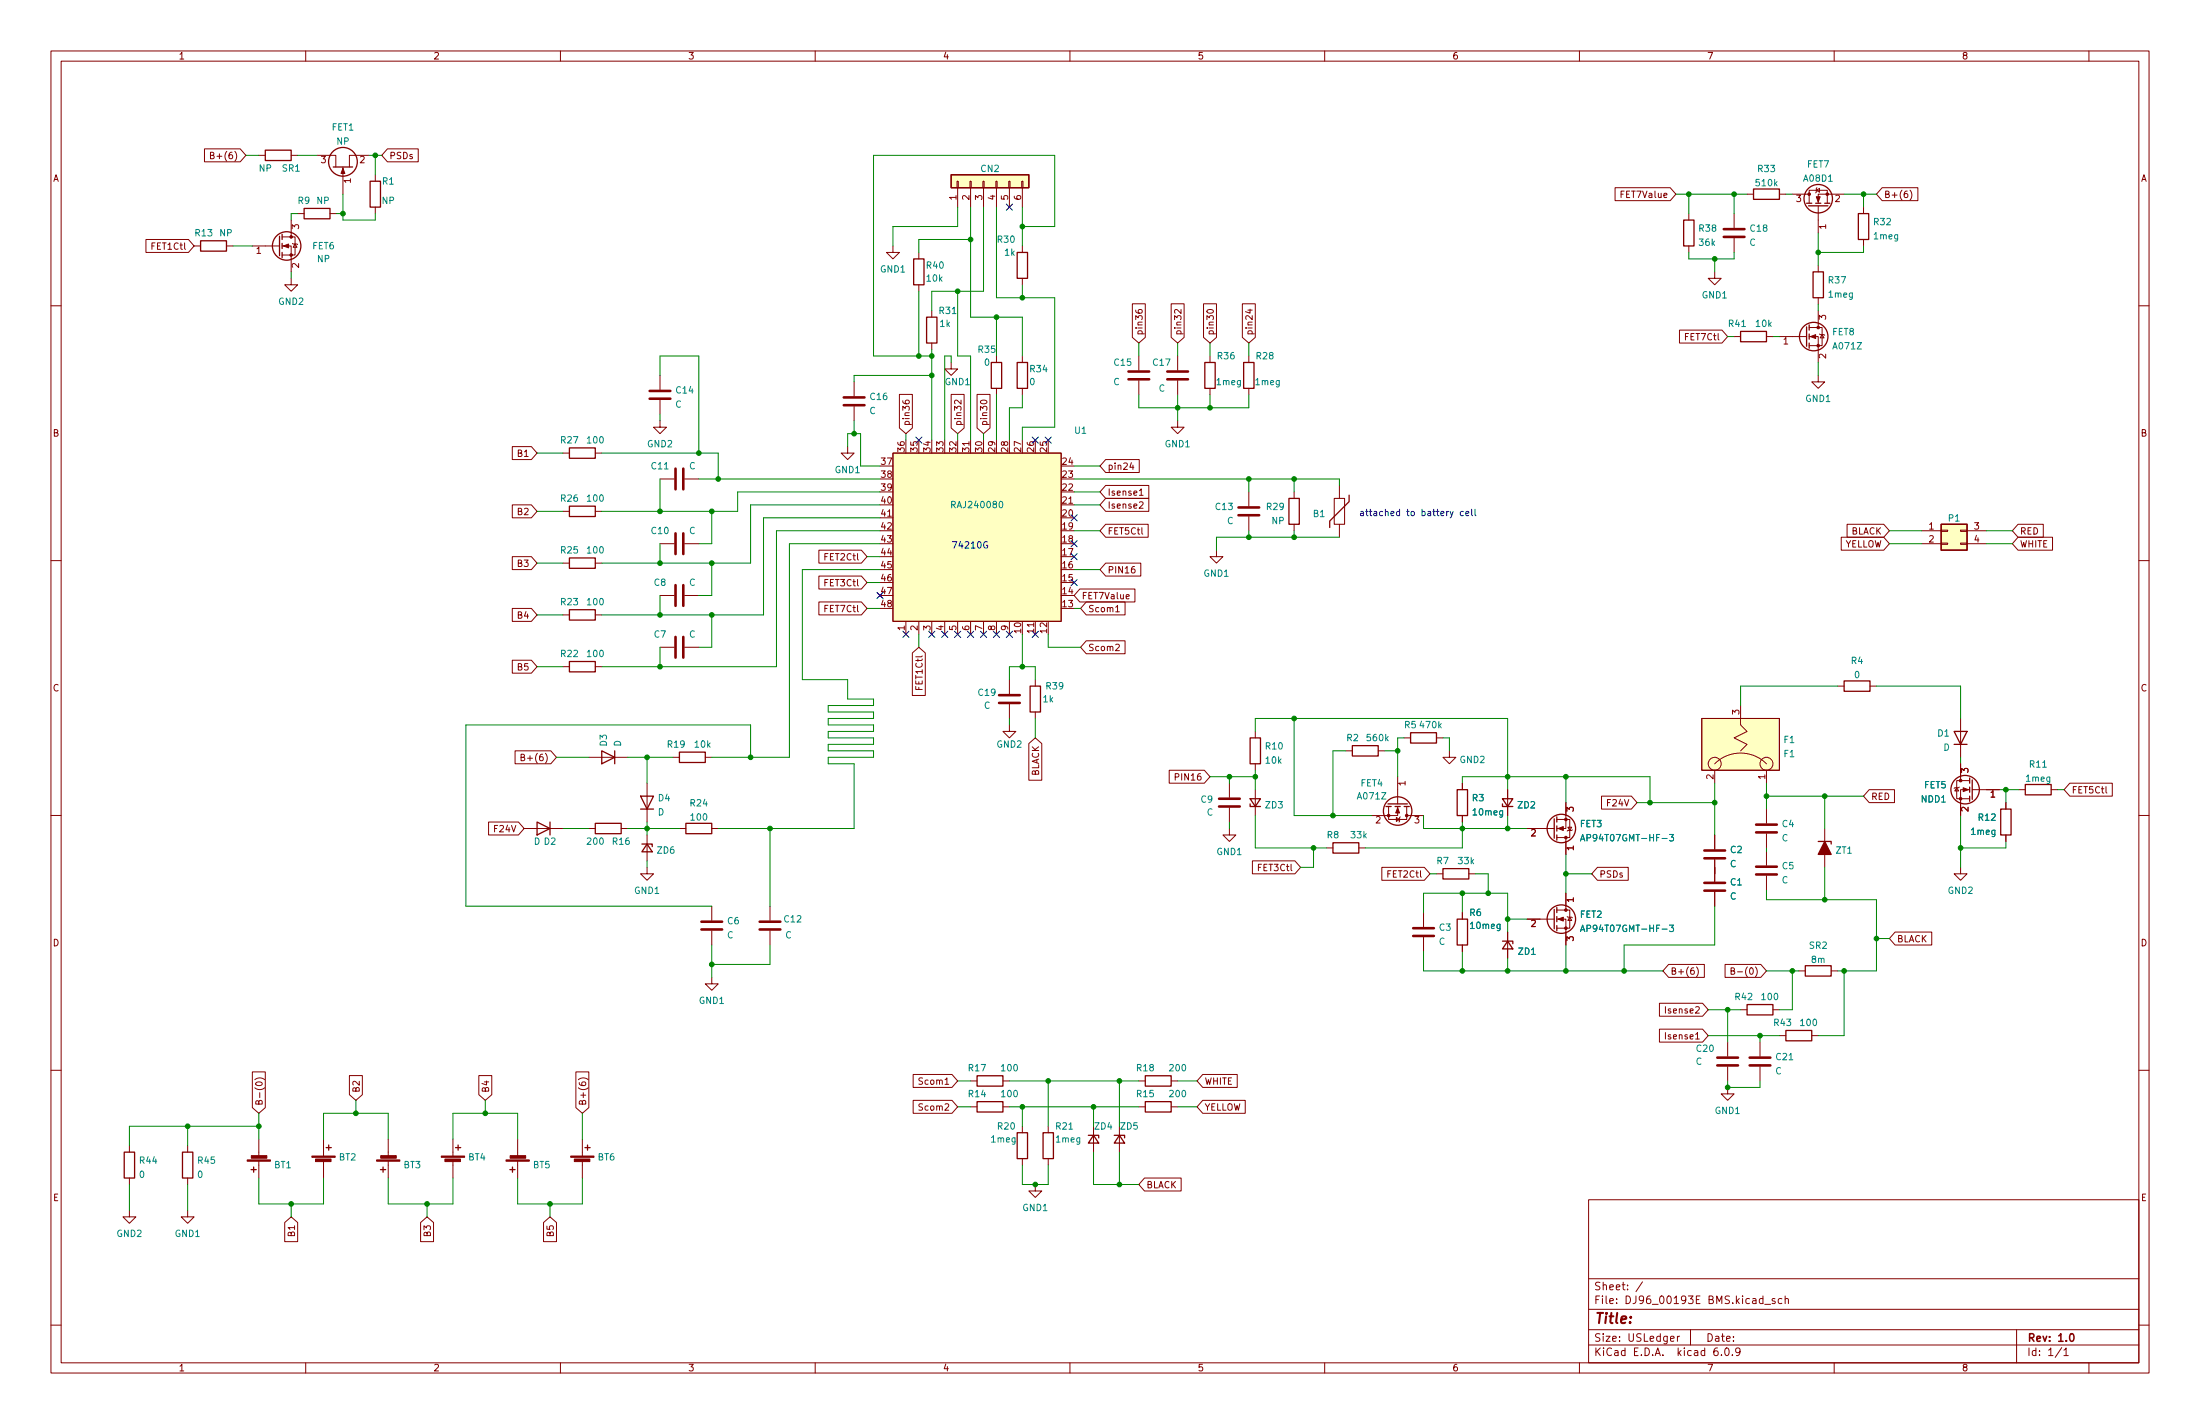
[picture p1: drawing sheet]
<svg xmlns="http://www.w3.org/2000/svg" width="432mm" height="279mm" viewBox="0 0 432 279" stroke-linecap="round" stroke-linejoin="round" font-family="sans-serif">
<path d="M0 0h431.8v279.4h-431.8z" fill="#fff" stroke="#fff" stroke-width=".2"/>
<g fill="none" stroke="#840000" stroke-width=".2">
<path d="M10 10h411.8v259.4h-411.8zM12 12h407.8v255.4h-407.8zM60 10v2M110 10v2M160 10v2M210 10v2M260 10v2M310 10v2M360 10v2M410 10v2M40.1 29.2h7l1.2 1.3-1.2 1.3h-7zM41.3 30.5l.6-.1v-.4l-.6-.1v1.2h.5l.2-.4-.3-.2"/>
<path d="M50.8 30.5h1.3M57.1 30.5h1.3M62.2 30.5h3.7v2.3M67.3 32.8v5.3M72.4 30.5h-3.8v2.3M73.7 34.3v1.3M76 29.2h6.1v2.6h-6.1l-1.1-1.3zM187.8 35.6h.3v1.2h-.3zM188 36.8v3.8M190.4 35.6h.2v1.2h-.2zM190.5 36.8v3.8M192.9 35.6h.3v1.2h-.3z"/>
<path d="M193 36.8v3.8M195.5 35.6h.2v1.2h-.2zM195.6 36.8v3.8M198 35.6h.2v1.2h-.2zM198.1 36.8v3.8M200.5 35.6h.3v1.2h-.3zM200.7 36.8v3.8M317 36.8h10.8l1.1 1.3-1.1 1.3h-10.8zM342.9 38.1h1.3M349.2 38.1h1.3M351.8 38.1h3.3M355.1 39.9v-2.6h3.5v2.6"/>
<path d="M356.5 37.3l.6-.3v.7zM356.6 36.8l-.2 1M361.9 38.1h-5v1.8M369.4 36.8h7v2.6h-7l-1.1-1.3zM374.9 37.3a1.46 1.46 0 0 1 0 1.9M10 60h2M28.6 47h8.4l1.1 1.3-1.1 1.2h-8.4zM38.1 48.3h1.3M44.4 48.3h1.3M49.5 48.3h5.4M55.4 48.3h1.7v5M55.4 46.5h2.5v3.5h-2.5"/>
<path d="M57.1 54.6v1.3h1.3l-1.3 1.3-1.2-1.3h1.2M57.1 43.2v3.3M57.4 47.8l1 .2M57.9 47.9l.4 .6h-.8zM58.4 41.9h1.3M64.8 41.9h1.2M73.7 40.6v1.3M175.3 48.3v1.2h1.2l-1.2 1.3-1.3-1.3h1.3M180.3 49.5v1.3M180.3 55.9v1.3M200.7 48.3v1.2M200.7 54.6v1.3"/>
<path d="M222.2 59.6h2.6v6.6l-1.3 1.1-1.3-1.1zM229.9 59.6h2.5v6.6l-1.3 1.1-1.2-1.1zM236.2 59.6h2.6v6.6l-1.3 1.1-1.3-1.1zM243.8 59.6h2.6v6.6l-1.3 1.1-1.3-1.1zM331.5 41.9v1.3M331.5 48.3v1.2M336.5 53.3v1.3h1.3l-1.3 1.3-1.2-1.3h1.2M340.4 41.9v2.8M340.4 46.7v2.8M356.9 40.4v5.3M356.9 52.1v1.2M356.9 58.4v1.3"/>
<path d="M365.8 40.6v1.3M365.8 47v1.3M419.8 60h2M129.5 73.7v2.8M129.5 78.5v2.8M167.6 74.9v2.8M167.6 79.8v2.8M176.5 77.4h2.6v6.6l-1.3 1.1-1.3-1.1zM177.2 78.6l.1 .4 .2 .2h.7l.3-.2-.2-.4-.4-.1-.2 .1v.4l.2 .2M182.9 61v1.2M182.9 67.3v1.3M186.7 77.4h2.5v6.6l-1.2 1.1-1.3-1.1z"/>
<path d="M186.7 71.1v1.3h1.3l-1.3 1.3-1.3-1.3h1.3M188.6 78.5v.8l-.9-.8-.3 .2 .1 .5M191.8 77.4h2.5v6.6l-1.3 1.1-1.2-1.1zM192.5 78.7a.75 .75 0 0 1 1.2 .2 .72 .72 0 0 1-1.3-.1zM195.6 69.9v1.2M195.6 76.2v1.3M200.7 69.9v1.2M200.7 76.2v1.3M222.9 60.8l.1 .4 .2 .2 .7 .1 .3-.3-.1-.4-.5-.1-.1 .1-.1 .4 .2 .3M223.5 69.9v2.7M223.5 74.7v2.8M231.1 69.9v2.7"/>
<path d="M231.1 74.7v2.8M231.8 60.7v.8l-.9-.8-.4 .3 .2 .5M236.9 60.9a.75 .75 0 0 1 1.3 .2 .72 .72 0 0 1-1.3-.1zM237.5 69.9v1.2M237.5 76.2v1.3M244.9 60.8h.9M245.1 69.9v1.2M245.1 76.2v1.3M245.4 60.7v.8l-1-.4M329.6 64.8h8.4l1.1 1.2-1.1 1.3h-8.4zM340.4 66h1.2M346.7 66h1.3"/>
<path d="M349.2 66h5.4M355.1 66h1.8v5.1M355.1 64.3h2.5v3.5h-2.5M356.9 73.7v1.2h1.2l-1.2 1.3-1.3-1.3h1.3M356.9 61v3.3M357.1 65.5l1 .3M357.6 65.7l.4 .6h-.7zM100.5 99.1h3.8l1.1 1.2-1.1 1.3h-3.8zM100.5 87.6h3.8l1.1 1.3-1.1 1.3h-3.8zM110.5 88.9h1.3M116.8 88.9h1.3M129.5 82.6v1.2h1.3l-1.3 1.3-1.2-1.3h1.2"/>
<path d="M129.5 94h2.8M134.4 94h2.8M166.4 87.6v1.3h1.2l-1.2 1.3-1.3-1.3h1.3M175.3 88.9h33v33h-33zM190.5 86.4v2.5M208.3 99.1h2.5M217 97.8h8.5v2.5h-8.5l-1.1-1.2zM217 95.2h8.5v2.6h-8.5l-1.1-1.3zM217 90.2h6.6v2.5h-6.6l-1.1-1.3zM222.1 90.8l-.3 .9h.7M222.4 91.3v.8M223.6 98.6l.5-.1 .3 .3-.8 .9h.8"/>
<path d="M223.6 96.3l.4-.4v1.3M223.6 97.2h.8M231.1 82.6v1.2h1.3l-1.3 1.3-1.2-1.3h1.2M245.1 96.5v2.8M254 96.5v1.3M261.9 97.8h2v5.1h-2zM262.9 95.3v2.5M10 110h2M100.5 119.4h3.8l1.1 1.3-1.1 1.2h-3.8zM100.5 109.2h3.8l1.1 1.3-1.1 1.3h-3.8zM110.5 100.3h1.3M110.5 110.5h1.3"/>
<path d="M116.8 100.3h1.3M116.8 110.5h1.3M129.5 106.7h2.8M129.5 116.8h2.8M134.4 106.7h2.8M134.4 116.8h2.8M160.7 118.1h8.4l1.1 1.3-1.1 1.3h-8.4zM160.7 107.9h8.4l1.1 1.3-1.1 1.3h-8.4zM160.7 113h8.4l1.1 1.3-1.1 1.3h-8.4zM172.7 101.6h2.6M211.9 115.6h10.9v2.5h-10.9l-1.1-1.3zM213.2 118.1h7.6v2.6h-7.6l-1.1-1.3z"/>
<path d="M217 110.5h6.9v2.5h-6.9l-1.1-1.2zM217 102.9h8.4v2.5h-8.4l-1.1-1.3zM219 119.1l.3-.3v1.2M238.8 108v1.2h-1.3l1.3 1.3 1.2-1.3h-1.2M245.1 101.3v2.8M254 102.9v1.2M262.9 102.9v2.5M361.4 105.4h8.3l1.1 1.3-1.1 1.3h-8.3zM362.5 102.9h7.2l1.1 1.2-1.1 1.3h-7.2zM377.2 104.1h3.8M377.2 106.7h3.8M381 106.6h1.3v.2h-1.3z"/>
<path d="M381 104h1.3v.3h-1.3zM384.8 106.6h1.3v.2h-1.3zM384.8 104h1.3v.3h-1.3zM386.1 104.1h3.8M386.1 106.7h3.8M396.1 102.9h4.9v2.5h-4.9l-1.1-1.3zM396.1 105.4h6.8v2.6h-6.8l-1.1-1.3zM419.8 110h2M100.5 129.5h3.8l1.1 1.3-1.1 1.3h-3.8zM110.5 130.8h1.3M110.5 120.7h1.3M116.8 130.8h1.3"/>
<path d="M116.8 120.7h1.3M129.5 127h2.8M134.4 127h2.8M177.8 121.9v2.6M179.1 128.1l1.2-1.1 1.3 1.1v8.4h-2.5zM180.3 121.9v2.6M182.9 121.9v2.6M185.4 121.9v2.6M188 121.9v2.6M190.5 121.9v2.6M193 121.9v2.6M195.6 121.9v2.6"/>
<path d="M198.1 121.9v2.6M198.1 133.4v2.7M198.1 138.2v2.8M203.2 121.9v2.6M203.2 133.4v1.2M203.2 139.7v1.3M213.2 125.7h7.6v2.6h-7.6l-1.1-1.3zM219 126.5l.5-.1 .2 .4-.8 .9h.8M219 120h.7M341.6 138.4v3.8l1.3 1.3-2.5 1.3 2.5 1.3-1.3 1.2M360.7 134.6h1.2M367 134.6h1.3"/>
<path d="M10 160h2M101.1 147.3h7l1.1 1.3-1.1 1.3h-7zM102.3 148.6l.5-.1 .1-.4-.6-.1v1.3h.5l.2-.5-.3-.2M115.6 148.6h7.6M127 153.7v7.6M132.1 148.6h1.2M138.4 148.6h1.3M198.1 142.2v1.3h1.3l-1.3 1.3-1.3-1.3h1.3M201.9 145.9l1.3-1.1 1.3 1.1v7.2h-2.6zM229.5 151.1h6.9l1.1 1.3-1.1 1.3h-6.9zM230.7 152.5l.6-.1v-.5l-.6-.1v1.3M241.3 153.7v2.8"/>
<path d="M241.3 158.5v2.8M246.4 143.5v1.3M246.4 149.9v1.2M246.4 154.9v5.1M264.2 147.3h1.2M270.5 147.3h1.3M272.5 158.2v2.6h3.6v-2.6M274.3 158.2v1.8h-5.1M274.3 152.4v5.3M275.6 144.8h1.3M281.9 144.8h1.3M284.5 147.3v1.3h1.2l-1.2 1.3-1.3-1.3h1.3"/>
<path d="M287 153.7v1.2M295.9 154.9v5.1M307.3 157.5v5.1h-1.7M314.3 156.2h5.9l1.1 1.3-1.1 1.3h-5.9zM334 141h15.2v10.1h-15.2zM336.5 149.9a7.2 7.2 0 0 1 10.2 0M336.5 151.1v2.6M346.7 151.1v2.6M346.7 158.8v2.7M366.9 154.9h4.9v2.6h-4.9l-1.1-1.3zM384 154.6l.4 .6h-.7zM384.6 154.4l-1.1 .3"/>
<path d="M384.8 141v7.6M384.8 149.9v3.3M386.6 154.9h-1.8v5.1M386.6 153.2h-2.6v3.5h2.6M387.1 154.9h5.3M393.7 157.5v1.3M396.2 154.9h1.3M402.6 154.9h1.3M406.2 153.7h8.4v2.5h-8.4l-1.1-1.3zM419.8 160h2M95.9 161.3h5.9l1.1 1.3-1.1 1.2h-5.9zM102.9 162.6h7.6"/>
<path d="M115.6 162.6h1.2M121.9 162.6h1.3M127 170.2v1.3h1.3l-1.3 1.2-1.3-1.2h1.3M127 163.8v5.1M133.3 162.6h1.3M139.7 177.8v2.8M139.7 162.6h1.3M151.1 177.8v2.8M241.3 162.6v1.2h1.3l-1.3 1.3-1.3-1.3h1.3M245.8 168.9h8.4l1.1 1.3-1.1 1.3h-8.4zM260.3 166.4h1.3M266.7 166.4h1.3"/>
<path d="M271.2 170.2h8.4l1.1 1.3-1.1 1.2h-8.4zM274.1 160.4l.6 .4-.6 .4zM274.8 160.3l-.2 1M276.1 160h3.3M279.4 179.1v2.8M281.9 171.5h1.3M287 160v1.3M287 179.1v1.2M288.3 171.5h1.3M299.7 162.6h5.4M305.6 178.6h2.5v3.5h-2.5M305.6 160.8h2.5v3.5h-2.5"/>
<path d="M307.3 164.3v3.3M307.3 175.3v3.3M307.6 179.8l1 .3M307.7 162.3h.8l-.4 .6zM308.1 180l.4 .6h-.8zM308.6 162.8l-1 .3M313.5 170.2h6.1v2.5h-6.1l-1.1-1.2zM336.5 163.8v2.8M336.5 168.7v4.3M336.5 175v2.8M346.7 163.6v2.8M346.7 167v2.8"/>
<path d="M346.7 171.8v2.8M358.1 162.6v7.6M384.8 170.2v1.3h-1.3l1.3 1.2 1.3-1.2h-1.3M393.7 163.8v1.3M139.7 191.8v1.2h1.3l-1.3 1.3-1.3-1.3h1.3M139.7 182.6v2.8M151.1 182.6v2.8M279.4 183.9v2.8M287 185.4v1.3M295.9 182.9v5.1M299.7 180.3h5.4M305.6 180.3h1.7v5.1"/>
<path d="M325.7 196.8h8.5l1.1 1.3-1.1 1.3h-8.5zM326.9 197.5v1.3M327.5 189.2h7v2.6h-7l-1.1-1.3zM333 189.7a1.46 1.46 0 0 1 0 1.9M338.6 189.2h7l1.1 1.3-1.1 1.3h-7zM339.8 190.5l.5-.1 .1-.4-.6-.1v1.3h.4l.3-.5-.3-.2M341.6 198.1h1.3M348 198.1h1.2M353.1 190.5h1.2M359.4 190.5h1.3M372 182.9h7.1v2.5h-7.1l-1.2-1.2zM10 210h2"/>
<path d="M49.5 210.3h2.6v7l-1.3 1.1-1.3-1.1zM50 211.9a1.46 1.46 0 0 1 1.9 0M50.3 212.4a.69 .69 0 0 1 1.2 .3 .72 .72 0 0 1-1.3-.1zM68.6 211h2.5v3.8l-1.3 1.1-1.2-1.1zM94 211h2.5v3.8l-1.3 1.1-1.2-1.1zM113 210.3h2.6v7l-1.3 1.1-1.3-1.1zM113.5 211.9a1.46 1.46 0 0 1 1.9 0M179.2 210.8h7.6l1.2 1.3-1.2 1.3h-7.6zM179.2 215.9h7.6l1.2 1.3-1.2 1.2h-7.6zM190.5 217.2h1.3M190.5 212.1h1.3M196.8 217.2h1.3"/>
<path d="M196.8 212.1h1.3M223.5 217.2h1.3M223.5 212.1h1.3M229.9 217.2h1.2M229.9 212.1h1.2M236.1 210.8h6.7v2.6h-6.7l-1.2-1.3zM236.1 215.9h8.3v2.5h-8.3l-1.2-1.2zM325.7 201.9h8.5l1.1 1.3-1.1 1.3h-8.5zM326.9 202.6v1.3M339.1 213.4v1.2h1.3l-1.3 1.3-1.3-1.3h1.3M339.1 204.5v2.8M339.1 209.3v2.8"/>
<path d="M345.4 204.5v2.8M345.4 209.3v2.8M349.2 203.2h1.3M355.6 203.2h1.3M419.8 210h2M25.4 237.5v1.3h1.3l-1.3 1.2-1.3-1.2h1.3M25.4 224.8v1.3M25.4 231.1v1.3M36.8 237.5v1.3h1.3l-1.3 1.2-1.2-1.2h1.2M36.8 224.8v1.3M36.8 231.1v1.3M50.8 223.5v3.3"/>
<path d="M50.8 227.8v3.3M55.9 239.9l1.2-1.1 1.3 1.1v3.7h-2.5zM63.5 223.5v3.3M63.5 227.8v3.3M76.2 223.5v3.3M76.2 227.8v3.3M82.5 239.9l1.3-1.1 1.3 1.1v3.7h-2.6zM88.9 223.5v3.3M88.9 227.8v3.3M101.6 223.5v3.3M101.6 227.8v3.3M106.7 239.9l1.2-1.1 1.3 1.1v3.7h-2.5z"/>
<path d="M114.3 223.5v3.3M114.3 227.8v3.3M200.7 221v1.3M200.7 227.3v1.3M203.2 232.4v1.3h1.3l-1.3 1.3-1.3-1.3h1.3M205.7 221v1.3M205.7 227.3v1.3M214.6 221v5.1M219.7 221v5.1M224.6 231.1h7.2v2.6h-7.2l-1.1-1.3zM311.8 235.4h108v32h-108zM10 260h2"/>
<path d="M311.8 256.9h108M311.8 250.9h108M322.4 251.5l-1.3 1.9M346.4 255.9h1.1M348.4 254.9l-.4-.1-.2 .2 .1 .2 .5 .2v.3h-.6M349.7 254.9l-.4-.1-.3 .3 .2 .6h.5M350.4 254.9l.2-.1 .3 .1 .1 .9M350.4 254.3v1.5M419.8 260h2M60 267.4v2M110 267.4v2M160 267.4v2"/>
<path d="M210 267.4v2M260 267.4v2M310 267.4v2M311.8 263.9h108M311.8 260.9h108M327.9 262.7l.7-.2-.1-.3h-.4l-.2 .2v.7h.6M329.2 262.2v1M329.7 262.2l-.5 .3M331.8 260.9v3M337.1 264.5a.59 .59 0 0 0-.7 .6v.6l.1 .2 .4 .1 .3-.2v-.5l-.1-.2-.4-.1-.3 .3M337.9 265.8v.2M338.7 264.6l.2-.1a.8 .8 0 0 1 .5 .7 .8 .8 0 0 1-.5 .8l-.2-.2-.2-.4z"/>
<path d="M340 265.8v.2M341.5 265.1l-.3 .3h-.3l-.2-.3 .1-.6h.4l.2 .1a.99 .99 0 0 1-.3 1.4h-.3M360 267.4v2M395.8 260.9v6.5M404.7 264.4l-1.3 1.9M405.1 264.9l.4-.4v1.5M405.1 266h.8M410 267.4v2"/>
<circle cx="336.6" cy="149.9" r="1.27"/>
<circle cx="346.7" cy="149.9" r="1.27"/>
</g>
<path d="M406.4 261.7h.2a.8 .8 0 0 1 .5 .7 .8 .8 0 0 1-.5 .8 1 1 0 0 1-.2-1.5z" fill="none" stroke="#840000" stroke-width=".3"/>
<g fill="#ffffc2" stroke="#ffffc2" stroke-width=".2">
<path d="M175.3 88.9h33v33h-33z"/>
<path d="M381 102.9h5.1v5.1h-5.1z"/>
<path d="M334 141h15.2v10.1h-15.2z"/>
<path d="M186.7 34.3h15.2v2.5h-15.2z"/>
</g>
<g fill="none" stroke="#840000" stroke-width=".25">
<path d="M52.1 29.5h5v2h-5zM65.4 32.8h3.8M72.6 35.6h2.1v5h-2.1zM186.7 34.3h15.2v2.5h-15.2zM344.2 37.1h5v2h-5zM354.6 39.9h1M356.4 39.9h1M358.1 39.9h1.1M39.4 47.2h5v2.1h-5zM54.9 46.4v3.8M55.4 46v1M55.4 47.8v1"/>
<path d="M55.4 49.5v1M59.7 40.9h5.1v2h-5.1zM179.3 50.8h2.1v5.1h-2.1zM199.6 49.5h2.1v5.1h-2.1zM330.5 43.2h2v5.1h-2zM355 40.4h3.8M355.9 53.3h2v5.1h-2zM364.7 41.9h2.1v5.1h-2.1zM181.9 62.2h2v5.1h-2zM194.6 71.1h2v5.1h-2zM199.6 71.1h2.1v5.1h-2.1zM236.5 71.1h2v5.1h-2z"/>
<path d="M244.1 71.1h2v5.1h-2zM341.6 65h5.1v2.1h-5.1zM354.6 64.1v3.8M355.1 63.8v1M355.1 65.5v1M355.1 67.3v1M111.8 99.3h5v2h-5zM111.8 87.9h5v2h-5zM253 97.8h2v5.1h-2zM264.8 97.2v1.2l-3.8 3.8v1.3M111.8 119.6h5v2.1h-5zM111.8 109.5h5v2h-5z"/>
<path d="M381 102.9h5.1v5.1h-5.1zM111.8 129.8h5v2h-5zM202.2 134.6h2v5.1h-2zM361.9 133.6h5.1v2h-5.1zM118.1 147.3l2.5 1.3-2.5 1.3zM120.6 147.3v2.6M125.7 156.2h2.6l-1.3 2.6zM125.7 158.8h2.6M133.3 147.6h5.1v2h-5.1zM245.4 144.8h2v5.1h-2zM245.4 157.7v.5h2M245.4 156.7h2l-1 1.5z"/>
<path d="M265.4 146.3h5.1v2h-5.1zM272 158.2h1M272.4 157.7h3.8M273.8 158.2h1M275.6 158.2h1M276.9 143.8h5v2h-5zM286 154.9h2v5.1h-2zM294.9 157.7v.5h2M294.9 156.7h2l-1 1.5zM383.5 143.5h2.6l-1.3 2.6zM383.5 146.1h2.6M386.6 152.7v1"/>
<path d="M386.6 154.4v1M386.6 156.2v1M387.1 153v3.8M392.7 158.8h2v5h-2zM397.5 153.9h5.1v2.1h-5.1zM105.4 161.3l2.5 1.3-2.5 1.2zM107.9 161.3v2.5M116.8 161.5h5.1v2.1h-5.1zM126 165.6h2v.5M127 165.6l1 1.5h-2zM134.6 161.5h5.1v2.1h-5.1zM261.6 165.4h5.1v2h-5.1z"/>
<path d="M283.2 170.4h5.1v2.1h-5.1zM305.1 160.7v3.8M305.1 178.4v3.8M305.6 160.3v1M305.6 162.1v1M305.6 163.8v1M305.6 178.1v1M305.6 179.8v1M356.9 165.1h2.5v.5M286 180.3h2v5.1h-2zM294.9 184.7h2v.5M295.9 184.7l1 1.5h-2z"/>
<path d="M305.6 181.6v1M342.9 197.1h5.1v2h-5.1zM354.3 189.5h5.1v2h-5.1zM191.8 216.2h5v2h-5zM191.8 211.1h5v2h-5zM224.8 216.2h5.1v2h-5.1zM224.8 211.1h5.1v2h-5.1zM350.5 202.2h5.1v2h-5.1zM24.4 226.1h2v5h-2zM35.8 226.1h2v5h-2zM49.3 229.5h1M49.8 229v1"/>
<path d="M64 225.2h1M64.5 224.7v1M74.7 229.5h1M75.2 229v1M89.4 225.2h1M89.9 224.7v1M100.1 229.5h1M100.6 229v1M114.8 225.2h1M115.3 224.7v1M199.6 222.3h2.1v5h-2.1zM204.7 222.3h2.1v5h-2.1z"/>
<path d="M213.6 222.8h2v.5M214.6 222.8l1 1.5h-2zM218.7 222.8h2v.5M219.7 222.8l1 1.5h-2z"/>
<circle cx="67.3" cy="31.7" r="2.82"/>
<circle cx="356.9" cy="39" r="2.79"/>
<circle cx="56.3" cy="48.3" r="2.79"/>
<circle cx="356" cy="66" r="2.79"/>
<circle cx="274.3" cy="159.1" r="2.79"/>
<circle cx="385.7" cy="154.9" r="2.79"/>
<circle cx="306.5" cy="162.6" r="2.79"/>
<circle cx="306.5" cy="180.3" r="2.79"/>
</g>
<g fill="#840000" stroke="#840000" stroke-width=".2">
<path d="M73.9 227.6h4.6v.2h-4.6z"/>
<path d="M74.7 226.7h3.1v.6h-3.1z"/>
<path d="M274.3 158.5l.4 1h-.8z"/>
<path d="M112 226.8h4.6v.3h-4.6z"/>
<path d="M112.7 227.4h3.1v.5h-3.1z"/>
<path d="M99.3 227.6h4.6v.2h-4.6z"/>
<path d="M100.1 226.7h3.1v.6h-3.1z"/>
<path d="M385.3 154.6l1 .3-1 .4z"/>
<path d="M86.6 226.8h4.6v.3h-4.6z"/>
<path d="M87.3 227.4h3.1v.5h-3.1z"/>
<path d="M305.8 180.3l1-.3v.7z"/>
<path d="M355.3 66l1.1-.3v.7z"/>
<path d="M356.5 38.6h.8l-.4 1z"/>
<path d="M305.8 162.6l1-.4v.7z"/>
<path d="M48.5 227.6h4.6v.2h-4.6z"/>
<path d="M49.3 226.7h3.1v.6h-3.1z"/>
<path d="M55.6 48.3l1-.4v.7z"/>
<path d="M67.3 33l.4 1h-.8z"/>
<path d="M61.2 226.8h4.6v.3h-4.6z"/>
<path d="M61.9 227.4h3.1v.5h-3.1z"/>
<circle cx="272.5" cy="160" r=".25"/>
<circle cx="276.1" cy="160" r=".25"/>
<circle cx="384.8" cy="156.7" r=".25"/>
<circle cx="384.8" cy="153.2" r=".25"/>
<circle cx="307.3" cy="182.1" r=".25"/>
<circle cx="307.3" cy="178.6" r=".25"/>
<circle cx="356.9" cy="67.8" r=".25"/>
<circle cx="356.9" cy="64.3" r=".25"/>
<circle cx="358.6" cy="38.1" r=".25"/>
<circle cx="355.1" cy="38.1" r=".25"/>
<circle cx="307.3" cy="160.8" r=".25"/>
<circle cx="307.3" cy="164.3" r=".25"/>
<circle cx="57.1" cy="50" r=".25"/>
<circle cx="57.1" cy="46.5" r=".25"/>
</g>
<g fill="none" stroke="#840000" stroke-width=".51">
<path d="M338.3 46.5h4.1M338.3 45h4.1M127.5 78.2h4.1M127.5 76.7h4.1M165.6 79.5h4.1M165.6 78h4.1M221.5 74.4h4.1M221.5 72.9h4.1M229.1 74.4h4.1M229.1 72.9h4.1M132.6 91.9v4.1M134.1 91.9v4.1"/>
<path d="M243.1 99.6h4M132.6 104.6v4.1M132.6 114.8v4.1M134.1 104.6v4.1M134.1 114.8v4.1M243.1 101.1h4M132.6 125v4M134.1 125v4M196.1 137.9h4.1M196.1 136.4h4.1M239.3 156.7h4M239.3 158.2h4"/>
<path d="M334.5 168.4h4.1M334.5 166.9h4.1M334.5 174.8h4.1M334.5 173.2h4.1M344.7 171.6h4M344.7 170.1h4M344.7 163.3h4M344.7 161.8h4M137.7 182.4h4M137.7 180.8h4M149.1 182.4h4.1M149.1 180.8h4.1"/>
<path d="M277.4 183.6h4M277.4 182.1h4M337.1 209h4M337.1 207.5h4M343.4 209h4.1M343.4 207.5h4.1"/>
</g>
<path d="M310.2 165l.4-1.3 .5 1.3M310.3 164.6h.6M327.7 163.7h.8l-.5 .5 .4 .1v.6l-.2 .1-.5-.1M310.2 182.8l.4-1.3 .5 1.3M310.3 182.4h.6M327.7 181.5h.8l-.5 .5 .4 .1v.6l-.2 .1-.5-.1" fill="none" stroke="#008484" stroke-width=".2"/>
<path d="M358.1 165.1l1.3 2.5h-2.5z" fill="#840000" stroke="#840000" stroke-width=".25"/>
<path d="M288.8 99.9v1.1l.2 .2M289.5 99.9v1.1l.2 .2M193.8 106.3a.59 .59 0 0 0-.8 .6 .59 .59 0 0 0 .8 .6v-.5h-.2M285.2 100.3l-.4 1.2-.2 .1M287.2 100.4l-.3-.1-.3 .3 .1 .5h.5M287.7 100.8l.6-.2-.1-.2-.3-.1-.2 .2 .1 .6h.4" fill="none" stroke="#0000c2" stroke-width=".2"/>
<g fill="none" stroke="#008400" stroke-width=".2">
<path d="M48.3 30.5h2.5M58.4 30.5h3.8M67.3 38.1v5.1h6.4v-1.3M72.4 30.5h2.5M73.7 30.5v3.8M328.9 38.1h14M331.5 38.1v3.8M340.4 38.1v3.8M350.5 38.1h1.3M361.9 38.1h6.4M365.8 38.1v2.5M45.7 48.3h3.8"/>
<path d="M57.1 53.3v1.3M58.4 41.9h-1.3v1.3M66 41.9h1.3M180.3 57.2v12.7M188 57.2v12.7h2.5v16.5M188 40.6v3.9h-12.7v3.8M190.5 40.6v21.6h10.2v7.7M190.5 47h-10.2v2.5M193 40.6v16.6h-10.1v3.8M195.6 40.6v17.8h11.4v25.4h-6.3v2.6M200.7 44.5h6.3v-14h-35.6v39.4h11.5M200.7 40.6v7.7"/>
<path d="M200.7 55.9v2.5M331.5 49.5v1.3h8.9v-1.3M336.5 50.8v2.5M356.9 45.7v6.4M356.9 59.7v1.3M365.8 48.3v1.2h-8.9M129.5 73.7v-3.8h7.7v19M182.9 68.6v17.8M182.9 73.7h-15.3v1.2M186.7 71.1v-1.2h-1.3v16.5M195.6 62.2v7.7M195.6 77.5v8.9"/>
<path d="M200.7 77.5v2.5h-2.6v6.4M223.5 67.3v2.6M223.5 77.5v2.5h21.6v-2.5M231.1 67.3v2.6M231.1 77.5v5.1M237.5 67.3v2.6M237.5 77.5v2.5M245.1 67.3v2.6M339.1 66h1.3M348 66h1.2M356.9 71.1v2.6M105.4 88.9h5.1"/>
<path d="M118.1 88.9h22.9v5.1M129.5 81.3v1.3M129.5 94v6.3M137.2 94h35.5M166.4 87.6v-2.5h2.5v6.3h3.8M167.6 82.6v2.5M172.7 96.5h-27.9v3.8h-26.7M172.7 99.1h-25.4v11.4h-29.2M177.8 85.1v1.3M188 85.1v1.3M193 85.1v1.3M210.8 94h52.1v1.3"/>
<path d="M210.8 91.4h5.1M210.8 99.1h5.1M210.8 96.5h5.1M245.1 94v2.5M254 94v2.5M105.4 100.3h5.1M105.4 110.5h5.1M129.5 106.7v3.8M129.5 116.8v3.9M139.7 100.3v6.4h-2.5M139.7 110.5v6.3h-2.5M170.2 119.4h2.5"/>
<path d="M170.2 109.2h2.5M170.2 114.3h2.5M172.7 111.8h-15.2v21.6h8.9v3.8h5v1.2h-8.8v1.3h8.8v1.3h-8.8v1.2h8.8v1.3h-8.8v1.3h8.8v1.3h-8.8v1.2h8.8v1.3h-8.8v1.3h5v12.7h-26.6M172.7 106.7h-17.8v41.9h-15.2M172.7 104.1h-20.3v26.7h-34.3M172.7 101.6h-22.8v19.1h-31.8M210.8 111.8h5.1M210.8 104.1h5.1M210.8 119.4h1.3M245.1 104.1v1.3M254 104.1v1.3M262.9 105.4h-24.1v2.6"/>
<path d="M370.8 106.7h6.4M370.8 104.1h6.4M389.9 106.7h5.1M389.9 104.1h5.1M105.4 120.7h5.1M105.4 130.8h5.1M129.5 127v3.8M139.7 120.7v6.3h-2.5M180.3 124.5v2.5M198.1 133.4v-2.6h5.1v2.6M200.7 124.5v6.3M205.7 124.5v2.5h6.4"/>
<path d="M360.7 134.6h-19.1v3.8M368.3 134.6h16.5v6.4M109.2 148.6h6.4M123.2 148.6h8.9M127 148.6v5.1M147.3 148.6v-6.4h-55.9v35.6h48.3M198.1 141v1.2M203.2 141v3.8M237.5 152.4h8.9M241.3 152.4v1.3M246.4 143.5v-2.5h49.5v13.9M246.4 151.1v3.8"/>
<path d="M254 141v19h15.2M264.2 147.3h-2.6v12.7M271.8 147.3h2.5M275.6 144.8h-1.3v7.6M283.2 144.8h1.3v2.5M287 153.7v-1.3h36.8v5.1M307.3 152.4v5.1M321.3 157.5h15.2M336.5 153.7v10.1M346.7 153.7v5.1M346.7 156.2h19.1M358.1 156.2v6.4"/>
<path d="M384.8 148.6v1.3M392.4 154.9h3.8M393.7 154.9v2.6M403.9 154.9h1.2M110.5 162.6h5.1M123.2 162.6h10.1M127 161.3v2.5M127 168.9v1.3M151.1 162.6v15.2M241.3 161.3v1.3M246.4 160v6.4h13.9M257.8 166.4v3.8h-2.5"/>
<path d="M279.4 160v2.6h20.3M279.4 179.1v-3.8h16.5v7.6M280.7 171.5h1.2M287 161.3v5.1h-19M287 175.3v3.8M289.6 171.5h2.5v3.8M295.9 160v2.6M307.3 171.5h5.1M307.3 167.6v7.7M336.5 177.8v7.6h-17.7v5.1M336.5 170.2v1.3M346.7 174.6v1.9h21.6v14h-7.6"/>
<path d="M346.7 166.4v.6M358.1 170.2v6.3M384.8 160v10.2M393.7 165.1v1.3h-8.9M139.7 185.4v6.4M151.1 185.4v3.8h-11.4M279.4 186.7v3.8h47M287 186.7v3.8M295.9 188v2.5M295.9 180.3h3.8M307.3 185.4v5.1M335.3 198.1h6.3"/>
<path d="M339.1 198.1v6.4M346.7 190.5h6.4M351.8 190.5v7.6h-2.6M361.9 190.5v12.7h-5M368.3 184.2h2.5M50.8 218.4v5.1M69.8 215.9v2.5M95.2 215.9v2.5M114.3 218.4v5.1M188 212.1h2.5M188 217.2h2.5M198.1 212.1h25.4"/>
<path d="M198.1 217.2h25.4M200.7 217.2v3.8M205.7 212.1v8.9M214.6 217.2v3.8M219.7 212.1v8.9M231.1 212.1h3.8M231.1 217.2h3.8M335.3 203.2h13.9M339.1 212.1v1.3h6.3v-1.3M345.4 203.2v1.3M25.4 232.4v5.1M36.8 221v3.8"/>
<path d="M36.8 232.4v5.1M50.8 231.1v5.1h12.7v-5.1M50.8 221h-25.4v3.8M57.1 236.2v2.6M63.5 223.5v-5.1h12.7v5.1M76.2 231.1v5.1h12.7v-5.1M83.8 236.2v2.6M88.9 223.5v-5.1h12.7v5.1M101.6 231.1v5.1h12.7v-5.1M107.9 236.2v2.6M200.7 228.6v3.8h5v-3.8M214.6 226.1v6.3h8.9"/>
<path d="M219.7 226.1v6.3"/>
</g>
<g fill="none" stroke="#000084" stroke-width=".2">
<path d="M197.5 40l1.2 1.2M198.7 40l-1.2 1.2M179.7 85.8l1.2 1.2M180.9 85.8l-1.2 1.2M202.6 85.8l1.2 1.2M203.8 85.8l-1.2 1.2M205.1 85.8l1.2 1.2M206.3 85.8l-1.2 1.2M172.1 116.2l1.2 1.2M173.3 116.2l-1.2 1.2M210.2 101l1.2 1.2M210.2 113.7l1.2 1.2"/>
<path d="M210.2 108.6l1.2 1.2M210.2 106.1l1.2 1.2M211.4 101l-1.2 1.2M211.4 113.7l-1.2 1.2M211.4 108.6l-1.2 1.2M211.4 106.1l-1.2 1.2M177.2 123.9l1.2 1.2M178.4 123.9l-1.2 1.2M182.3 123.9l1.2 1.2M183.5 123.9l-1.2 1.2M184.8 123.9l1.2 1.2M186 123.9l-1.2 1.2"/>
<path d="M187.4 123.9l1.2 1.2M188.6 123.9l-1.2 1.2M189.9 123.9l1.2 1.2M191.1 123.9l-1.2 1.2M192.4 123.9l1.2 1.2M193.6 123.9l-1.2 1.2M195 123.9l1.2 1.2M196.2 123.9l-1.2 1.2M197.5 123.9l1.2 1.2M198.7 123.9l-1.2 1.2M202.6 123.9l1.2 1.2M203.8 123.9l-1.2 1.2"/>
</g>
<g fill="#008400" stroke="#008400" stroke-width=".2">
<circle cx="200.7" cy="217.2" r=".46"/>
<circle cx="205.7" cy="212.1" r=".46"/>
<circle cx="219.7" cy="212.1" r=".46"/>
<circle cx="214.6" cy="217.2" r=".46"/>
<circle cx="219.7" cy="232.4" r=".46"/>
<circle cx="203.2" cy="232.4" r=".46"/>
<circle cx="57.1" cy="236.2" r=".46"/>
<circle cx="36.8" cy="221" r=".46"/>
<circle cx="50.8" cy="221" r=".46"/>
<circle cx="69.8" cy="218.4" r=".46"/>
<circle cx="151.1" cy="162.6" r=".46"/>
<circle cx="139.7" cy="189.2" r=".46"/>
<circle cx="95.2" cy="218.4" r=".46"/>
<circle cx="83.8" cy="236.2" r=".46"/>
<circle cx="107.9" cy="236.2" r=".46"/>
<circle cx="127" cy="162.6" r=".46"/>
<circle cx="295.9" cy="152.4" r=".46"/>
<circle cx="336.5" cy="157.5" r=".46"/>
<circle cx="323.8" cy="157.5" r=".46"/>
<circle cx="307.3" cy="152.4" r=".46"/>
<circle cx="257.8" cy="166.4" r=".46"/>
<circle cx="241.3" cy="152.4" r=".46"/>
<circle cx="246.4" cy="152.4" r=".46"/>
<circle cx="254" cy="105.4" r=".46"/>
<circle cx="245.1" cy="105.4" r=".46"/>
<circle cx="254" cy="141" r=".46"/>
<circle cx="274.3" cy="147.3" r=".46"/>
<circle cx="237.5" cy="80" r=".46"/>
<circle cx="231.1" cy="80" r=".46"/>
<circle cx="245.1" cy="94" r=".46"/>
<circle cx="368.3" cy="184.2" r=".46"/>
<circle cx="384.8" cy="166.4" r=".46"/>
<circle cx="358.1" cy="176.5" r=".46"/>
<circle cx="361.9" cy="190.5" r=".46"/>
<circle cx="351.8" cy="190.5" r=".46"/>
<circle cx="254" cy="94" r=".46"/>
<circle cx="365.8" cy="38.1" r=".46"/>
<circle cx="356.9" cy="49.5" r=".46"/>
<circle cx="336.5" cy="50.8" r=".46"/>
<circle cx="331.5" cy="38.1" r=".46"/>
<circle cx="340.4" cy="38.1" r=".46"/>
<circle cx="295.9" cy="190.5" r=".46"/>
<circle cx="339.1" cy="198.1" r=".46"/>
<circle cx="318.8" cy="190.5" r=".46"/>
<circle cx="339.1" cy="213.4" r=".46"/>
<circle cx="345.4" cy="203.2" r=".46"/>
<circle cx="346.7" cy="156.2" r=".46"/>
<circle cx="358.1" cy="156.2" r=".46"/>
<circle cx="393.7" cy="154.9" r=".46"/>
<circle cx="307.3" cy="171.5" r=".46"/>
<circle cx="307.3" cy="190.5" r=".46"/>
<circle cx="295.9" cy="162.6" r=".46"/>
<circle cx="295.9" cy="180.3" r=".46"/>
<circle cx="200.7" cy="130.8" r=".46"/>
<circle cx="261.6" cy="160" r=".46"/>
<circle cx="292.1" cy="175.3" r=".46"/>
<circle cx="287" cy="162.6" r=".46"/>
<circle cx="287" cy="190.5" r=".46"/>
<circle cx="287" cy="175.3" r=".46"/>
<circle cx="73.7" cy="30.5" r=".46"/>
<circle cx="67.3" cy="41.9" r=".46"/>
<circle cx="188" cy="57.2" r=".46"/>
<circle cx="195.6" cy="62.2" r=".46"/>
<circle cx="200.7" cy="58.4" r=".46"/>
<circle cx="200.7" cy="44.5" r=".46"/>
<circle cx="182.9" cy="69.9" r=".46"/>
<circle cx="180.3" cy="69.9" r=".46"/>
<circle cx="190.5" cy="47" r=".46"/>
<circle cx="139.7" cy="120.7" r=".46"/>
<circle cx="129.5" cy="130.8" r=".46"/>
<circle cx="147.3" cy="148.6" r=".46"/>
<circle cx="127" cy="148.6" r=".46"/>
<circle cx="139.7" cy="100.3" r=".46"/>
<circle cx="139.7" cy="110.5" r=".46"/>
<circle cx="141" cy="94" r=".46"/>
<circle cx="182.9" cy="73.7" r=".46"/>
<circle cx="167.6" cy="85.1" r=".46"/>
<circle cx="129.5" cy="110.5" r=".46"/>
<circle cx="129.5" cy="120.7" r=".46"/>
<circle cx="129.5" cy="100.3" r=".46"/>
<circle cx="137.2" cy="88.9" r=".46"/>
</g>
<text font-size="2.8" fill="#840000" x="312.8" y="259.7">Title:</text>
<g font-size="2.1" fill="#840000">
<text x="312.8" y="255.9">File: DJ96_00193E BMS.kicad_sch</text>
<text x="312.8" y="253.2">Sheet: /</text>
<text x="312.8" y="263.2">Size: USLedger</text>
<text x="334.8" y="263.2">Date:</text>
<text x="397.8" y="263.2">Rev: 1.0</text>
<text x="312.8" y="266">KiCad E.D.A. kicad 6.0.9</text>
<text x="397.8" y="266">Id: 1/1</text>
</g>
<g font-size="1.8" fill="#840000">
<text x="35" y="11.7">1</text>
<text x="85" y="11.7">2</text>
<text x="135" y="11.7">3</text>
<text x="185" y="11.7">4</text>
<text x="235" y="11.7">5</text>
<text x="285" y="11.7">6</text>
<text x="335" y="11.7">7</text>
<text x="385" y="11.7">8</text>
<text x="10.3" y="35.6">A</text>
<text x="42.4" y="31.2">B+(6)</text>
<text x="63" y="32">3</text>
<text x="68.8" y="35.9" transform="rotate(-90 68.8 35.9)">1</text>
<text x="70.6" y="32">2</text>
<text x="76.4" y="31.2">PSDs</text>
<text x="420.1" y="35.6">A</text>
<text x="187.7" y="39.2" transform="rotate(-90 187.7 39.2)">1</text>
<text x="190.2" y="39.2" transform="rotate(-90 190.2 39.2)">2</text>
<text x="192.8" y="39.2" transform="rotate(-90 192.8 39.2)">3</text>
<text x="195.3" y="39.2" transform="rotate(-90 195.3 39.2)">4</text>
<text x="197.9" y="39.2" transform="rotate(-90 197.9 39.2)">5</text>
<text x="200.4" y="39.2" transform="rotate(-90 200.4 39.2)">6</text>
<text x="318.5" y="38.8">FET7Value</text>
<text x="352.6" y="39.6">3</text>
<text x="360.2" y="39.6">2</text>
<text x="369.7" y="38.8">B+(6)</text>
<text x="58.7" y="44.9" transform="rotate(-90 58.7 44.9)">3</text>
<text x="358.4" y="44.9" transform="rotate(-90 358.4 44.9)">1</text>
<text x="30" y="49">FET1Ctl</text>
<text x="50.3" y="49.8">1</text>
<text x="58.7" y="52.6" transform="rotate(-90 58.7 52.6)">2</text>
<text x="224.2" y="65.9" transform="rotate(-90 224.2 65.9)">pin36</text>
<text x="231.9" y="65.9" transform="rotate(-90 231.9 65.9)">pin32</text>
<text x="238.2" y="65.9" transform="rotate(-90 238.2 65.9)">pin30</text>
<text x="245.8" y="65.9" transform="rotate(-90 245.8 65.9)">pin24</text>
<text x="358.4" y="62.7" transform="rotate(-90 358.4 62.7)">3</text>
<text x="331" y="66.8">FET7Ctl</text>
<text x="350" y="67.6">1</text>
<text x="358.4" y="70.3" transform="rotate(-90 358.4 70.3)">2</text>
<text x="178.5" y="83.7" transform="rotate(-90 178.5 83.7)">pin36</text>
<text x="188.7" y="83.7" transform="rotate(-90 188.7 83.7)">pin32</text>
<text x="193.8" y="83.7" transform="rotate(-90 193.8 83.7)">pin30</text>
<text x="10.3" y="85.7">B</text>
<text x="101.7" y="89.6">B1</text>
<text x="177.5" y="88.6" transform="rotate(-90 177.5 88.6)">36</text>
<text x="180.1" y="88.6" transform="rotate(-90 180.1 88.6)">35</text>
<text x="182.6" y="88.6" transform="rotate(-90 182.6 88.6)">34</text>
<text x="185.2" y="88.6" transform="rotate(-90 185.2 88.6)">33</text>
<text x="187.7" y="88.6" transform="rotate(-90 187.7 88.6)">32</text>
<text x="190.2" y="88.6" transform="rotate(-90 190.2 88.6)">31</text>
<text x="192.8" y="88.6" transform="rotate(-90 192.8 88.6)">30</text>
<text x="195.3" y="88.6" transform="rotate(-90 195.3 88.6)">29</text>
<text x="197.9" y="88.6" transform="rotate(-90 197.9 88.6)">28</text>
<text x="200.4" y="88.6" transform="rotate(-90 200.4 88.6)">27</text>
<text x="202.9" y="88.6" transform="rotate(-90 202.9 88.6)">26</text>
<text x="205.5" y="88.6" transform="rotate(-90 205.5 88.6)">25</text>
<text x="420.1" y="85.7">B</text>
<text x="173" y="91.2">37</text>
<text x="173" y="93.7">38</text>
<text x="208.6" y="93.7">23</text>
<text x="208.6" y="91.2">24</text>
<text x="217.3" y="92.2">pin24</text>
<text x="101.7" y="101.1">B2</text>
<text x="173" y="96.3">39</text>
<text x="173" y="98.8">40</text>
<text x="173" y="101.3">41</text>
<text x="208.6" y="101.3">20</text>
<text x="208.6" y="98.8">21</text>
<text x="208.6" y="96.3">22</text>
<text x="217.3" y="99.8">Isense2</text>
<text x="217.3" y="97.2">Isense1</text>
<text x="173" y="103.9">42</text>
<text x="173" y="106.4">43</text>
<text x="208.6" y="106.4">18</text>
<text x="208.6" y="103.9">19</text>
<text x="217.3" y="104.9">FET5Ctl</text>
<text x="361.8" y="107.4">YELLOW</text>
<text x="363.2" y="104.9">BLACK</text>
<text x="378.6" y="103.9">1</text>
<text x="378.6" y="106.4">2</text>
<text x="387.5" y="103.9">3</text>
<text x="387.5" y="106.4">4</text>
<text x="396.4" y="104.9">RED</text>
<text x="396.4" y="107.4">WHITE</text>
<text x="101.7" y="111.2">B3</text>
<text x="162.1" y="109.9">FET2Ctl</text>
<text x="173" y="109">44</text>
<text x="173" y="111.5">45</text>
<text x="208.6" y="111.5">16</text>
<text x="208.6" y="109">17</text>
<text x="217.3" y="112.5">PIN16</text>
<text x="162.1" y="115">FET3Ctl</text>
<text x="173" y="114">46</text>
<text x="173" y="116.6">47</text>
<text x="173" y="119.1">48</text>
<text x="208.6" y="119.1">13</text>
<text x="208.6" y="116.6">14</text>
<text x="208.6" y="114">15</text>
<text x="212.2" y="117.6">FET7Value</text>
<text x="101.7" y="121.4">B4</text>
<text x="162.1" y="120.1">FET7Ctl</text>
<text x="177.5" y="123.7" transform="rotate(-90 177.5 123.7)">1</text>
<text x="180.1" y="123.7" transform="rotate(-90 180.1 123.7)">2</text>
<text x="182.6" y="123.7" transform="rotate(-90 182.6 123.7)">3</text>
<text x="185.2" y="123.7" transform="rotate(-90 185.2 123.7)">4</text>
<text x="187.7" y="123.7" transform="rotate(-90 187.7 123.7)">5</text>
<text x="190.2" y="123.7" transform="rotate(-90 190.2 123.7)">6</text>
<text x="192.8" y="123.7" transform="rotate(-90 192.8 123.7)">7</text>
<text x="195.3" y="123.7" transform="rotate(-90 195.3 123.7)">8</text>
<text x="197.9" y="123.7" transform="rotate(-90 197.9 123.7)">9</text>
<text x="200.4" y="124.2" transform="rotate(-90 200.4 124.2)">10</text>
<text x="202.9" y="124.2" transform="rotate(-90 202.9 124.2)">11</text>
<text x="205.5" y="124.2" transform="rotate(-90 205.5 124.2)">12</text>
<text x="213.5" y="120.1">Scom1</text>
<text x="101.7" y="131.5">B5</text>
<text x="213.5" y="127.7">Scom2</text>
<text x="10.3" y="135.6">C</text>
<text x="181.1" y="135.1" transform="rotate(-90 181.1 135.1)">FET1Ctl</text>
<text x="420.1" y="135.6">C</text>
<text x="341.4" y="140.2" transform="rotate(-90 341.4 140.2)">3</text>
<text x="103.3" y="149.3">B+(6)</text>
<text x="203.9" y="152.4" transform="rotate(-90 203.9 152.4)">BLACK</text>
<text x="231.1" y="153.1">PIN16</text>
<text x="275.8" y="154.2" transform="rotate(-90 275.8 154.2)">1</text>
<text x="336.3" y="152.9" transform="rotate(-90 336.3 152.9)">2</text>
<text x="346.5" y="152.9" transform="rotate(-90 346.5 152.9)">1</text>
<text x="386.3" y="151.6" transform="rotate(-90 386.3 151.6)">3</text>
<text x="406.6" y="155.7">FET5Ctl</text>
<text x="270" y="161.5">2</text>
<text x="277.6" y="161.5">3</text>
<text x="308.9" y="159.2" transform="rotate(-90 308.9 159.2)">3</text>
<text x="315.7" y="158.2">F24V</text>
<text x="367.2" y="156.9">RED</text>
<text x="386.3" y="159.2" transform="rotate(-90 386.3 159.2)">2</text>
<text x="390.7" y="156.5">1</text>
<text x="97.2" y="163.3">F24V</text>
<text x="300.5" y="164.1">2</text>
<text x="308.9" y="166.9" transform="rotate(-90 308.9 166.9)">1</text>
<text x="247.2" y="170.9">FET3Ctl</text>
<text x="272.6" y="172.2">FET2Ctl</text>
<text x="313.9" y="172.2">PSDs</text>
<text x="308.9" y="177" transform="rotate(-90 308.9 177)">1</text>
<text x="10.3" y="185.7">D</text>
<text x="300.5" y="181.9">2</text>
<text x="308.9" y="184.6" transform="rotate(-90 308.9 184.6)">3</text>
<text x="372.3" y="184.9">BLACK</text>
<text x="420.1" y="185.7">D</text>
<text x="327.8" y="191.2">B+(6)</text>
<text x="341.3" y="191.2">B-(0)</text>
<text x="327.4" y="203.9">Isense1</text>
<text x="327.4" y="198.8">Isense2</text>
<text x="70.6" y="214.5" transform="rotate(-90 70.6 214.5)">B2</text>
<text x="96" y="214.5" transform="rotate(-90 96 214.5)">B4</text>
<text x="180.7" y="212.8">Scom1</text>
<text x="236.4" y="212.8">WHITE</text>
<text x="51.5" y="217" transform="rotate(-90 51.5 217)">B-(0)</text>
<text x="115" y="217" transform="rotate(-90 115 217)">B+(6)</text>
<text x="180.7" y="217.9">Scom2</text>
<text x="236.4" y="217.9">YELLOW</text>
<text x="224.9" y="233.1">BLACK</text>
<text x="10.4" y="235.7">E</text>
<text x="420.2" y="235.7">E</text>
<text x="57.9" y="242.4" transform="rotate(-90 57.9 242.4)">B1</text>
<text x="84.5" y="242.4" transform="rotate(-90 84.5 242.4)">B3</text>
<text x="108.7" y="242.4" transform="rotate(-90 108.7 242.4)">B5</text>
<text x="35" y="269.1">1</text>
<text x="85" y="269.1">2</text>
<text x="135" y="269.1">3</text>
<text x="185" y="269.1">4</text>
<text x="235" y="269.1">5</text>
<text x="285" y="269.1">6</text>
<text x="335" y="269.1">7</text>
<text x="385" y="269.1">8</text>
</g>
<g font-size="1.8" fill="#008484">
<text x="65.1" y="25.6">FET1</text>
<text x="66.1" y="28.4">NP</text>
<text x="50.8" y="33.7">NP</text>
<text x="55.4" y="33.7">SR1</text>
<text x="192.5" y="33.7">CN2</text>
<text x="345.1" y="33.8">R33</text>
<text x="354.1" y="35.6">A08D1</text>
<text x="354.7" y="32.9">FET7</text>
<text x="58.5" y="40">R9</text>
<text x="62.2" y="40">NP</text>
<text x="75" y="40">NP</text>
<text x="75.1" y="36.2">R1</text>
<text x="344.7" y="36.5">510k</text>
<text x="38.4" y="46.4">R13</text>
<text x="43.1" y="46.4">NP</text>
<text x="195.8" y="47.6">R30</text>
<text x="333.6" y="45.4">R38</text>
<text x="343.6" y="45.4">C18</text>
<text x="367.8" y="44.2">R32</text>
<text x="367.9" y="47">1meg</text>
<text x="61.3" y="48.9">FET6</text>
<text x="62.3" y="51.4">NP</text>
<text x="172.8" y="53.5">GND1</text>
<text x="181.9" y="52.7">R40</text>
<text x="197.2" y="50.2">1k</text>
<text x="333.6" y="48.2">36k</text>
<text x="343.4" y="48.2">C</text>
<text x="54.7" y="59.8">GND2</text>
<text x="181.9" y="55.2">10k</text>
<text x="334.1" y="58.5">GND1</text>
<text x="359" y="55.6">R37</text>
<text x="359" y="58.4">1meg</text>
<text x="184.4" y="61.6">R31</text>
<text x="184.5" y="64.1">1k</text>
<text x="339.4" y="64.1">R41</text>
<text x="344.7" y="64.1">10k</text>
<text x="359.7" y="65.8">FET8</text>
<text x="192.1" y="69.2">R35</text>
<text x="193.2" y="71.8">0</text>
<text x="218.7" y="71.8">C15</text>
<text x="226.4" y="71.8">C17</text>
<text x="239" y="70.5">R36</text>
<text x="246.6" y="70.5">R28</text>
<text x="359.9" y="68.5">A071Z</text>
<text x="132.8" y="77.2">C14</text>
<text x="185.5" y="75.6">GND1</text>
<text x="202.1" y="75.6">0</text>
<text x="202.2" y="73">R34</text>
<text x="218.5" y="75.6">C</text>
<text x="227.4" y="76.8">C</text>
<text x="238.9" y="75.6">1meg</text>
<text x="246.5" y="75.6">1meg</text>
<text x="132.5" y="80">C</text>
<text x="170.6" y="81.2">C</text>
<text x="170.9" y="78.5">C16</text>
<text x="354.4" y="78.9">GND1</text>
<text x="110.1" y="87">R27</text>
<text x="115.4" y="87">100</text>
<text x="127.1" y="87.7">GND2</text>
<text x="211" y="85.1">U1</text>
<text x="228.7" y="87.7">GND1</text>
<text x="127.9" y="92.1">C11</text>
<text x="135.3" y="92.1">C</text>
<text x="163.9" y="92.8">GND1</text>
<text x="110.1" y="98.4">R26</text>
<text x="115.4" y="98.4">100</text>
<text x="187.1" y="99.7">RAJ240080</text>
<text x="238.6" y="100.1">C13</text>
<text x="248.7" y="100.1">R29</text>
<text x="257.8" y="101.4">B1</text>
<text x="127.9" y="104.8">C10</text>
<text x="135.3" y="104.8">C</text>
<text x="240.8" y="102.8">C</text>
<text x="249.6" y="102.8">NP</text>
<text x="382.5" y="102.3">P1</text>
<text x="110.1" y="108.6">R25</text>
<text x="115.4" y="108.6">100</text>
<text x="236.3" y="113.1">GND1</text>
<text x="110.1" y="118.7">R23</text>
<text x="115.4" y="118.7">100</text>
<text x="128.4" y="114.9">C8</text>
<text x="135.3" y="114.9">C</text>
<text x="128.4" y="125.1">C7</text>
<text x="135.3" y="125.1">C</text>
<text x="110.1" y="128.9">R22</text>
<text x="115.4" y="128.9">100</text>
<text x="363.4" y="130.3">R4</text>
<text x="192.1" y="136.5">C19</text>
<text x="204.8" y="137.8">1k</text>
<text x="205.4" y="135.3">R39</text>
<text x="364" y="133">0</text>
<text x="193.1" y="139.1">C</text>
<text x="275.7" y="142.9">R5</text>
<text x="278.8" y="142.9">470k</text>
<text x="119.1" y="146.4" transform="rotate(-90 119.1 146.4)">D3</text>
<text x="121.9" y="146.5" transform="rotate(-90 121.9 146.5)">D</text>
<text x="131.1" y="146.7">R19</text>
<text x="136.4" y="146.7">10k</text>
<text x="195.7" y="146.7">GND2</text>
<text x="248.5" y="147">R10</text>
<text x="248.5" y="149.8">10k</text>
<text x="264.3" y="145.4">R2</text>
<text x="268.4" y="145.4">560k</text>
<text x="286.5" y="149.7">GND2</text>
<text x="350.2" y="145.8">F1</text>
<text x="350.2" y="148.6">F1</text>
<text x="380.3" y="144.5">D1</text>
<text x="381.4" y="147.3">D</text>
<text x="267.1" y="154.3">FET4</text>
<text x="377.7" y="154.7">FET5</text>
<text x="397.7" y="153.4">1meg</text>
<text x="398.4" y="150.6">R11</text>
<text x="129.1" y="160">D</text>
<text x="129.2" y="157.2">D4</text>
<text x="135.5" y="158.2">R24</text>
<text x="135.7" y="161">100</text>
<text x="235.7" y="157.5">C9</text>
<text x="236.9" y="160">C</text>
<text x="248.4" y="158.6">ZD3</text>
<text x="266.6" y="156.8">A071Z</text>
<text x="289" y="157.2">R3</text>
<text x="289.3" y="160">10meg</text>
<text x="297.9" y="158.6">ZD2</text>
<text x="377.1" y="157.4">NDD1</text>
<text x="388.4" y="161">R12</text>
<text x="104.8" y="165.7">D D2</text>
<text x="115.4" y="165.7">200</text>
<text x="120.3" y="165.7">R16</text>
<text x="129" y="167.5">ZD6</text>
<text x="238.8" y="167.8">GND1</text>
<text x="260.5" y="164.5">R8</text>
<text x="265.2" y="164.5">33k</text>
<text x="310.1" y="162.3">FET3</text>
<text x="311.4" y="165.1">AP94T07GMT-HF-3</text>
<text x="339.7" y="167.4">C2</text>
<text x="349.7" y="165.1">C</text>
<text x="349.8" y="162.3">C4</text>
<text x="360.4" y="167.5">ZT1</text>
<text x="387" y="163.8">1meg</text>
<text x="282" y="169.5">R7</text>
<text x="286.3" y="169.5">33k</text>
<text x="339.5" y="170.1">C</text>
<text x="339.7" y="173.7">C1</text>
<text x="349.7" y="173.3">C</text>
<text x="349.8" y="170.5">C5</text>
<text x="124.5" y="175.4">GND1</text>
<text x="288.5" y="179.7">R6</text>
<text x="339.5" y="176.5">C</text>
<text x="382.4" y="175.4">GND2</text>
<text x="142.7" y="184.1">C</text>
<text x="142.8" y="181.3">C6</text>
<text x="154" y="181">C12</text>
<text x="154.1" y="184.1">C</text>
<text x="282.4" y="185.4">C</text>
<text x="282.5" y="182.6">C3</text>
<text x="288.7" y="182.2">10meg</text>
<text x="310.1" y="180.1">FET2</text>
<text x="311.4" y="182.8">AP94T07GMT-HF-3</text>
<text x="298" y="187.3">ZD1</text>
<text x="355.2" y="186.2">SR2</text>
<text x="355.6" y="188.9">8m</text>
<text x="137.2" y="197">GND1</text>
<text x="340.6" y="196.2">R42</text>
<text x="345.9" y="196.2">100</text>
<text x="348.2" y="201.3">R43</text>
<text x="353.5" y="201.3">100</text>
<text x="332.8" y="208.9">C</text>
<text x="333" y="206.4">C20</text>
<text x="348.7" y="208">C21</text>
<text x="190.1" y="215.3">R14</text>
<text x="190.1" y="210.2">R17</text>
<text x="196.6" y="215.3">100</text>
<text x="196.6" y="210.2">100</text>
<text x="223.2" y="215.3">R15</text>
<text x="223.2" y="210.2">R18</text>
<text x="229.7" y="215.3">200</text>
<text x="229.7" y="210.2">200</text>
<text x="348.4" y="210.8">C</text>
<text x="195.9" y="221.6">R20</text>
<text x="207.3" y="221.6">R21</text>
<text x="214.9" y="221.6">ZD4</text>
<text x="220" y="221.6">ZD5</text>
<text x="336.6" y="218.6">GND1</text>
<text x="66.6" y="227.7">BT2</text>
<text x="92" y="227.7">BT4</text>
<text x="117.4" y="227.7">BT6</text>
<text x="194.6" y="224.2">1meg</text>
<text x="207.3" y="224.2">1meg</text>
<text x="27.4" y="231.1">0</text>
<text x="27.5" y="228.3">R44</text>
<text x="38.8" y="231.1">0</text>
<text x="38.9" y="228.3">R45</text>
<text x="53.9" y="229.2">BT1</text>
<text x="79.3" y="229.2">BT3</text>
<text x="104.7" y="229.2">BT5</text>
<text x="200.7" y="237.6">GND1</text>
<text x="22.9" y="242.7">GND2</text>
<text x="34.4" y="242.7">GND1</text>
</g>
<g font-size="1.8" fill="#0000c2">
<text x="266.7" y="101.3">attached to battery cell</text>
<text x="186.7" y="107.6">74210G</text>
</g>
</svg>
